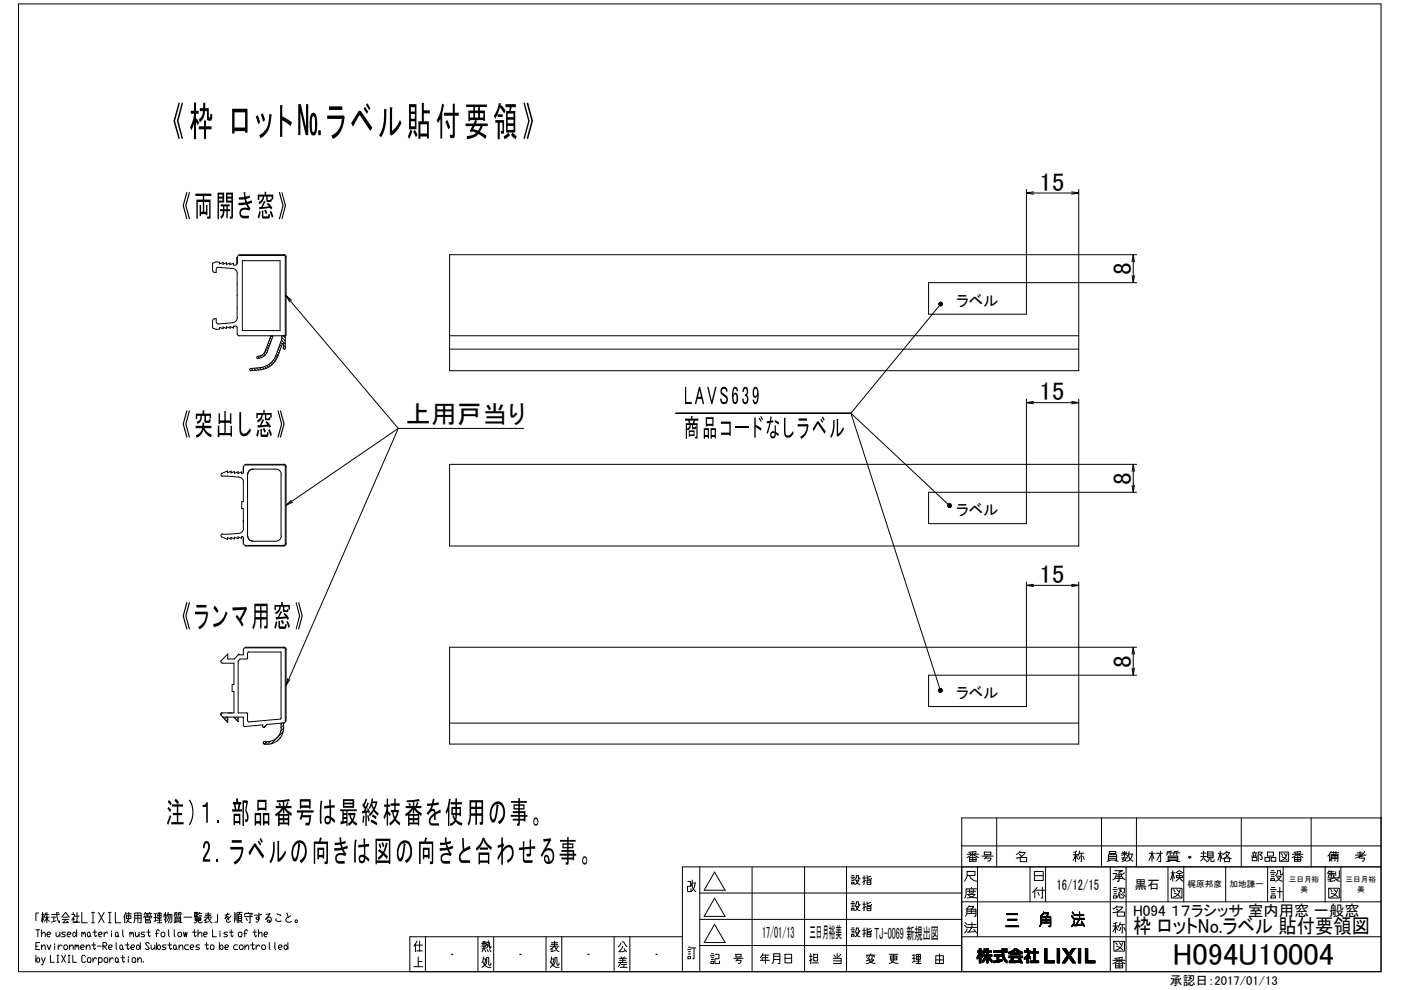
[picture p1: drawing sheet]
<svg xmlns="http://www.w3.org/2000/svg" width="297mm" height="210mm" viewBox="0 0 297 210" stroke-linecap="round" stroke-linejoin="round" font-family="sans-serif">
<!-- layer: TOS_WA -->
<g fill="none" stroke="#000" stroke-width=".21">
<path d="M3.9 .8h288.9v205.2h-288.9zM203.9 179.4h88.9M211.3 173.4v10.4M233.5 173.4v10.4M240.9 173.4v10.4M263.2 173.4v10.4M278 173.4v10.4M292.8 173.4h.1M292.8 173.4h-88.9v32.6M7.6 197.1h.8M8 197.1v1.5M8.2 193.6h-.6v1.6"/>
<path d="M8.4 199.8h-.8v1.5h.8M8.8 198.1l.6-.5 .2 .3v.7M8.8 197.1v1.5M8.8 193.9h.5M9 193.4v2.3M9.2 195.1l-.2-1.2-.2 1.5M9.4 195.4l.5-.9 .2 .6 .3 .3M9.4 194.5h1M9.6 193.9h.7M9.6 193.6l-.2 .7M9.9 193.4v2.3M10 198.1h.6l.2-.2-.2-.3h-.4l-.2 .3v.5l.2 .2h.4"/>
<path d="M11 194.5h.9M11 193.9h1.6M11.4 194.5v.9M11.9 197.6v.8l.2 .2h.2l.4-.5M11.9 195.2l-.9 .3M12 193.4a3.4 3.4 0 0 0 .6 2.3v-.5M12.2 193.4l.3 .2M12.7 197.6v1M13.1 194.5l.8-1.1 .8 1.1M13.2 194.9h1.4M13.4 194.5h1M13.9 197.6h-.6l-.2 .3 .2 .2h.4l.2 .3-.2 .2h-.6"/>
<path d="M13.9 194.9l-.6 .8 1-.2M14.2 195.3l.3 .4M14.3 198.1h.5l.3-.2-.3-.3h-.3l-.2 .3v.5l.2 .2h.3M15.2 193.9h.6v.3l-.6 .9M15.5 193.4v.5M15.6 197.6l.6 .5-.4 .5-.4-.2v-.5zM15.8 194.9l-.3-.3v1.1M15.9 194.3h.9M16.2 197.1v1.5M16.3 193.4v2.1h-.5h1.1M17.3 193.4v2.3h1.2M17.3 197.9l.2-.3 .2 .5"/>
<path d="M17.3 197.6v1M17.7 197.9l.2-.3 .2 .3v.7M18.7 197.6h.2l.2 .3v.5l-.2 .2h-.2l-.2-.2v-.5zM19.1 198.4l.2 .2M19.4 193.4h.6M19.4 195.7h.6M19.7 193.4v2.3M19.7 197.6h.8M19.9 199.8v1.3l.2 .2 .2-.2M20.1 197.1v1.3l.2 .2 .2-.2M20.9 198.1h.6l.2-.2-.2-.3h-.4l-.2 .3v.5l.2 .2h.4M20.9 193.4l1.2 2.3"/>
<path d="M22.1 193.4l-1.2 2.3M22.1 197.6v1M22.8 197.9l-.1-.3h-.2l-.4 .5M23 193.4h.6M23 195.7h.6M23.3 193.4v2.3M23.7 197.4v.2M23.7 197.9v.7M24.5 193.4v2.3h1.1M24.6 197.6h.2l.2 .3v.5l-.2 .2h-.2l-.1-.2v-.5zM24.6 199.8v1.3l.2 .2M25 198.4l.2 .2"/>
<path d="M26 197.1v1.3l.2 .2M26.4 194l-.2 .5M26.7 193.4l-.3 .6v1.7M26.7 193.7h1.2M26.8 194.2h1v.6h-1zM27 195.1l.1 .2 .8 .4M27 199.8v1.3l.2 .2 .2-.2M27.3 193.4a2.05 2.05 0 0 1-.6 2.3M27.5 197.9l.2-.3 .2 .5M27.5 197.6v1M27.9 197.9l.2-.3 .2 .3v.7M28.3 195.7l.3-.5v-1.6h1.3v2.1h-.3"/>
<path d="M28.6 194.7h1.3M28.6 194.1h1.3M28.7 197.6v.8l.2 .2h.2l.4-.5M29.2 193.6v2.1M29.5 197.6v1M29.7 199.8v1.5M30.5 194.6l.1-.3h1.6l-.2 .3M30.7 197.6h-.6l-.2 .3 .2 .2h.4l.2 .3-.2 .2h-.6M30.7 193.7h.6M30.8 194.5h1v.4h-1zM30.8 195.2h1.1v.5h-1.1zM30.8 193.4l-.3 .6"/>
<path d="M30.8 194.9v.3M31 193.7l.1 .3M31.1 197.6h.8M31.3 194v.3M31.5 197.1v1.3l.2 .2 .2-.2M31.6 193.7h.6M31.7 193.4l-.4 .6M31.8 193.7l.1 .3M32.6 193.7h.6M32.6 194.5h.6M33 193.7v1.6M33 197.9h.6"/>
<path d="M33.2 195.1l-.6 .3M33.2 199.8v1.5M33.3 195.7h1M33.4 195.1h.8M33.5 193.6h.6v1.1h-.6zM33.5 194.1h.6M33.8 197.4l-.2-.3-.4 .3v1.2M33.8 193.6v2.1M34.4 197.6h.3l.3 .3v.5l-.3 .2h-.3l-.3-.2v-.5zM34.8 193.7v.3h.5M34.8 194l-.1 .5M35.1 193.4v2.3"/>
<path d="M35.3 194.6l-.5 .5M35.6 193.9h.8v1.5l-.3 .3M35.7 193.4l-.4 1.1M35.8 197.1v1.3l.1 .2M35.8 193.9l-.1 .7-.4 .8M36 199.8v1.3l.2 .2 .2-.2M36.1 193.9l-.1 1.2-.3 .6M36.9 197.1v1.3l.2 .2M37 193.8h.7M37.1 194.5h1.2v.9h-1.2zM37.1 195.1h1.2M37.1 194.8h1.2"/>
<path d="M37.4 195.5l-.5 .2M37.4 193.8v.5M37.5 193.4l-.5 .1-.1 .8M37.8 193.8h.8M37.9 197.6h.4l.2 .3v.5l-.2 .2h-.4l-.2-.2v-.5zM38.1 195.5l.5 .2M38.2 193.8v.5M38.4 193.4l-.6 .1-.1 .8M38.9 197.6l.2 1 .2-1 .2 1 .2-1M39 194.5h1.7M40.8 197.6h.8M41.2 197.1v1.3l.2 .2 .2-.2"/>
<path d="M41.3 193.7h.6v.3h-.6M41.4 194.5h1.2v.7h-1.2zM41.4 194.9h1.2M41.4 194.7h1.2M41.6 193.4v.3M41.6 194v.3M41.8 195.2a.52 .52 0 0 1-.6 .5M42 193.4h-.7v.9h.7M42 198.1l.6-.5 .2 .3v.7M42 197.1v1.5M42.1 195.2l.1 .5h.5l.1-.3M42.2 193.7l-.1 .2"/>
<path d="M42.2 194.2h.6M42.3 193.4l-.1 .3h.6M43.2 198.1h.6l.2-.2-.2-.3h-.4l-.2 .3v.5l.2 .2h.4M43.3 195.2l.3-.3v.7M43.3 194.5h1.6M43.5 194.1h1.2M43.5 193.8h1.2M43.8 199.8v1.3l.2 .2 .2-.2M44.1 194.5l.5 .9 .3 .3M44.1 193.4v1.1l-.5 .4M44.2 195.4l-.8 .3M44.7 194.8l-.3 .2"/>
<path d="M45.1 197.1v1.5h.8M46.1 193.9v1.6h-.6M46.5 199.8v1.5M46.6 197.4v.2M46.6 197.9v.7M48.2 197.6h-.5l-.3 .3 .3 .2h.3l.2 .3-.2 .2h-.6M48.3 193.6l-.6 1.2 .7-.5 .1 .8M48.6 193.7l-.9 .3M48.6 197.6h.8M49 194.2l-1 .9 .2 .4h.4l.3-.1M49 197.1v1.3l.2 .2 .2-.2M49.8 193.4l-.1 2.1"/>
<path d="M50 193.7v1.4M50.3 193.4v2.1M50.4 193.4h.9M50.5 193.9h.7v1.3h-.7zM50.5 194.8h.7M50.5 194.3h.7M50.7 197.6h.4l.2 .3v.5l-.2 .2h-.4l-.2-.2v-.5zM50.7 195.2l-.3 .5M50.9 193.4l-.2 .5M51 195.2l.3 .5M51.7 197.9h.6M51.8 194l.1-.3h1.6l-.1 .3"/>
<path d="M51.8 194.3h1.7M52.2 194.7l.2 .5M52.5 197.4l-.2-.3h-.2l-.2 .3v1.2M52.6 193.4v.3M53 193.9v1.8h-.2M53.5 199.8v1.3l.2 .2 .2-.2M53.6 197.6h.8M54 197.1v1.3l.2 .2 .2-.2M54.8 198.1l.4-.5h.2l.2 .3v.7M54.8 197.1v1.5M54.9 193.6l-.1 1.3h-.4l-.1-.1 .1-.3h.4l.1 .6-.6 .4M55.5 193.9l-1.5 .1"/>
<path d="M56 198.1h.6l.2-.2-.2-.3h-.4l-.2 .3v.5l.2 .2h.4M56.5 193.9l.8-.2-1 1.2 .6-.4h.4l.2 .3v.4l-.2 .3h-.5l-.1-.3 .4-.1 .1 .4M57.1 199.8v1.3l.2 .2M58.3 199.8v1.3l.1 .2M58.6 194.8l-.2 .3 .4 .3h.7l.1-.2M58.7 193.7l.8 .3-.1 .2M60.8 193.6l.3 .9M61 199.8v1.5M61.7 194.2a1.13 1.13 0 0 0-1.1 1l.3 .3h.6l.3-.1M88.4 199.5l-.3 .6v1.7M89 199.5v2.1M90.2 198.6v7.4"/>
<path d="M101.3 198.6v7.4M102.3 199.7h.8M102.6 199.5v.5h-.4h1M103.2 199.8h.6l.1 1.2 .2-.1v-.3M103.5 199.4a1.97 1.97 0 0 1-.3 1.6M104.7 198.6v7.4M115.8 198.6v7.4M116.9 199.9h1.3M117.6 199.5v1.1l-.6 .5M119.1 198.6v7.4M130.2 198.6v7.4M131.6 200l-.5 .7"/>
<path d="M131.9 199.7h.4l.7 1M133.5 198.6v7.4M144.7 198.6h-57.8v7.4M145.8 186.9h.6v1h-.6v1.1h.7v-.5M146.7 187.4a1.9 1.9 0 0 0 .8 1.6M146.7 187.2h.8M146.8 186.6l-.3 1.3M147.4 187.2a2.28 2.28 0 0 1-.9 1.8M148.4 194.9h55.5M148.4 189.3h55.5M148.4 183.8v22.2M149.3 199.8l2.2-3.8 2.2 3.8"/>
<path d="M151.5 190.4l2.2 3.9h-4.4zM151.5 184.9l2.2 3.9h-4.4zM159.5 183.8v22.2M170.6 183.8v22.2M179.5 183.8v22.2M203.9 198.6h88.9M203.9 191.2h88.9M207.2 183.8v14.8M218.4 183.8v7.4M219.3 184.8h1.9v1.9h-1.9zM221.7 183.8v7.4M235.4 183.8v22.2"/>
<path d="M236.2 199.6h2.2v2.1h-2.2zM238 199.9a1.89 1.89 0 0 1-1.5 1.6M238.7 183.8v22.2M247.6 183.8v7.4M251 183.8v7.4M259.9 183.8v7.4M268.8 183.8v7.4M272.1 183.8v7.4M281 183.8v7.4M284.3 183.8v7.4M292.8 183.8h-148.1v22.2M7.6 200.6h.4"/>
<path d="M7.6 202.6v1.4M8 203.1l.4 .2v.5l-.2 .2-.6-.4zM8.8 200.9l.4-.6h.2l.2 .3v.7M8.8 200.3v1M8.8 203.1l.4 .9M9.6 203.1l-.6 1.4h-.2M10 200.3l.4 1 .4-1M10.7 202.6v1.4h.8M11.6 200.1v.2M11.6 200.6v.7M12.1 202.6h.4M12.1 204h.4"/>
<path d="M12.3 202.6v1.4M12.3 200.3v1M13.1 202.6l.8 1.4M13.2 200.6l-.4-.3-.5 .6M13.7 200.3h.4l.2 .3v.5l-.2 .2h-.4l-.2-.2v-.5zM13.9 202.6l-.8 1.4M14.5 202.6h.3M14.5 204h.3M14.6 202.6v1.4M14.7 200.9l.4-.6h.2l.2 .3v.7M14.7 200.3v1M15.4 202.6v1.4h.8"/>
<path d="M15.9 200.6l.2-.3 .2 .6M15.9 200.3v1M16.3 200.6l.2-.3 .2 .3v.7M17.1 200.9h.6l.2-.3-.2-.3h-.4l-.2 .3v.5l.2 .2h.4M18.1 202.8l-.2-.2h-.4l-.2 .2v1l.2 .2h.4l.2-.2M18.3 200.9l.4-.6h.2l.2 .3v.7M18.3 200.3v1M18.7 203.1h.4l.2 .2v.5l-.2 .2h-.4l-.2-.2v-.5zM19.5 200.3h.8M19.7 203.1v.9M20.5 203.3l-.2-.2h-.2l-.4 .5M20.6 200.6h.8"/>
<path d="M20.9 203.3l.2-.2h.4l.2 .2v.5l-.2 .2h-.6M20.9 203.1v1.4M21.8 200.6h.6l.2-.3-.2-.5h-.6v1.5M22 200.6l.6 .7M22.3 203.1h.4l.1 .2v.5l-.1 .2h-.4l-.2-.2v-.5zM23 200.9h.6l.2-.3-.2-.3h-.4l-.2 .3v.5l.2 .2h.4M23.3 203.1v.9M24 203.3l-.1-.2h-.2l-.4 .5M24.6 203.1h.2l.2 .2v.5l-.2 .2-.3-.2v-.5zM25 203.8l.2 .2M25.6 200.3h.2l.2 .3v.5l-.2 .2h-.2l-.2-.2v-.5zM25.6 203.1h.8"/>
<path d="M26 201.1l.2 .2M26 202.6v1.2l.2 .2 .2-.2M26.6 200.3h.8M27.2 202.8v.3M27.2 203.3v.7M27.8 200.9h.5l.3-.3-.3-.3h-.3l-.2 .3v.5l.2 .2h.3M28.2 203.1h.4l.2 .2v.5l-.2 .2h-.4l-.2-.2v-.5zM29.2 200.3h.2l.3 .6-.3 .4h-.2l-.3-.2v-.5zM29.2 203.6l.4-.5h.2l.2 .2v.7M29.2 203.1v.9M30.4 203.8v.2M31.7 200.1l-.3-.3h-.3l-.3 .3 .9 1-.3 .2h-.3l-.3-.2"/>
<path d="M32 200.3v.8l.2 .2 .6-.4M32.8 200.3v1M33.6 200.3h.2l.2 .3v.5l-.2 .2h-.2l-.4-.4zM35.2 200.3h-.6l-.2 .3 .2 .3h.4l.2 .2-.2 .2h-.6M35.6 200.3h.8M37 200.3l.4 .3v.5l-.2 .2-.4-.2v-.5zM37.4 201.1l.2 .2M38 200.9l.3-.6h.3l.2 .3v.7M38 200.3v1M39.9 200.3h-.5l-.3 .3v.5l.3 .2h.5M40.3 200.9h.6l.2-.3-.2-.3h-.4l-.2 .3v.5l.2 .2h.4M42.3 200.3h-.6l-.2 .3 .2 .3h.4l.2 .2-.2 .2h-.6"/>
<path d="M43.4 200.3h.8M44.8 200.3h.4l.2 .3v.5l-.2 .2h-.4l-.2-.2v-.5zM46.9 200.3h.2l.2 .3v.5l-.2 .2h-.2l-.4-.4zM47.7 200.9h.6l.2-.3-.2-.3h-.4l-.2 .3v.5l.2 .2h.4M50.4 200.3h-.6l-.2 .3v.5l.2 .2h.6M51 200.3h.3l.2 .3v.5l-.2 .2h-.3l-.3-.2v-.5zM51.9 200.9l.5-.6h.1l.2 .3v.7M51.9 200.3v1M53.1 200.3h.8M54.3 200.3v1M55.1 200.6l-.4-.3-.4 .6M55.7 200.3h.4l.2 .3v.5l-.2 .2h-.4l-.2-.2v-.5z"/>
<path d="M59 200.9h.6l.2-.3-.2-.3h-.3l-.3 .3v.5l.3 .2h.3M60.4 200.3h.2l.4 .6-.4 .4h-.2l-.2-.2v-.5zM88.1 200.1l-.4 .5M88.3 200.4h1.3M95.8 202.3h.1M102.2 200.7h.8M102.3 203.9l.4 .8 .7 .4h.7M102.5 203.3h.5l-.4 1.5-.4 .3M102.5 202.9l-.2 1-.1 .2M102.5 201.3l-.3 .5M102.5 200l-.3 .4M102.6 200.4v.7"/>
<path d="M102.7 201.3l.3 .5M102.8 200l.1 .4h.3v-.2M103 201l-.8 .2M103.3 200.3l.3 .3M103.3 201.3l.2 .5M103.8 201.3l.3 .5M104.1 204.2v.3l-.2 .2-.3-.2v-1.5h-.4l-.1 1.3-.2 .4M110.2 202.3h.1M116.7 201.3l.3-.2v.6M116.7 200.6h1.8M116.8 203.9l.4 .8 .6 .4h.7M116.9 203.3h.6l-.5 1.5-.3 .3"/>
<path d="M116.9 202.9l-.2 1.2M116.9 200.2h1.3M117.6 200.6l.5 .9 .4 .3M117.7 201.5l-.9 .3M118.2 200.9l-.4 .3M118.5 204.2v.3l-.2 .2-.2-.2v-1.5h-.4l-.1 1.3-.3 .4M124.7 202.3h.1M131.1 204.1h1.9M131.2 203.2h1.6M131.3 203.6h1.4M131.5 205.1h1.5M131.6 204.1l-.5 .9"/>
<path d="M131.6 202.9l.3 .3M131.8 204.5h1M132 200.6l-.1 .4-.7 .8h.8l.6-.3M132 203.2v.9M132.3 204.5v.6M132.4 201.2l.4 .6M132.4 202.9l-.2 .3M139.1 202.3h.1M145.8 201.3h.7M145.9 202.8h.5v.5h-.5zM146 202.3h.4M146 201.8h.4"/>
<path d="M146 200.8h.4M146.5 201h1M147.1 201v2.3h-.2M148.4 200.5h55.5M207.2 202.8v.5M207.2 201.6v.4M207.2 202.7v.5M207.3 201.6v.4M207.4 202.5l-.1 .7M207.5 201.6v.4M207.5 202.3v.7M207.5 201.6v1.3"/>
<path d="M207.6 201.1h.4v.5h.3v.4h-.3l.3 .5v.5l-.3-.4v1.6h-.4v-1.4l-.5 .6v-.5l.5-.9h-.4v-.4h.4zM207.7 201.1v3.1M207.8 201.1v3.1M207.9 201.1v3.1M208 201.1v3.1M208.1 201.6v.4M208.1 202.2v.5M208.1 202.3v.5M208.2 201.6v.4M208.2 202.3v.7M208.4 203.6v.4M208.4 201.9v.4"/>
<path d="M208.4 202.4v.4M208.4 203.5v.5M208.5 201.7v.6M208.5 202.4v.4M208.5 203.4v.5M208.6 201.6v.7M208.6 202.4v.4M208.6 203.3v.6M208.6 201.2h.4l-.1 .4h.3v-.5h.3v.5h.7v.3h-.7v.5h.8v.4h-.4l.4 .8v.5l-.8-1.1v1.2h-.3v-1.2l-.4 .6-.5 .5v-.5l.6-.8h-.5v-.4h.8v-.5h-.4l-.4 .4zM208.6 201.2v1M208.6 203.2v.6M208.7 201.2v.9"/>
<path d="M208.7 202.4v.4M208.7 203.1v.6M208.8 201.2v.8M208.8 202.4v.4M208.8 203v.7M208.8 201.2v.7M208.8 202.4v1.2M208.9 201.2v.7M208.9 202.4v1.1M208.9 201.2v.3M208.9 201.6v.3M208.9 202.4v1"/>
<path d="M209 201.6v.3M209.1 202.4l-.1 .9M209.2 201.6v.3M209.2 202.4v.6M209.2 201.1v3.1M209.3 201.1v3.1M209.4 201.1v3.1M209.5 201.1v3.1M209.6 201.6v.3M209.6 202.4v.7M209.7 201.6v.3M209.7 202.4v.8"/>
<path d="M209.7 202.4v1M209.8 201.6v.3M209.8 202.4v1.1M209.9 201.6v.3M209.9 202.4v1.3M210 201.6v.3M210 202.4v.4M210 203.1v.6M210 203.2v.6M210.1 201.6v.3M210.1 202.4v.4M210.1 203.4v.5"/>
<path d="M210.2 201.6v.3M210.2 202.4v.4M210.2 203.4v.5M210.3 202.4v.4M210.3 203.5v.5M210.3 203.6v.5M210.7 201.6h1.7v-.5h.4v.5h.8v.4h-.8l.2 .8 .6 .9v.5l-.6-.4a2.69 2.69 0 0 1-.6-1.8h-1.7zM210.7 201.6v.4M210.7 203.7v.4M210.8 202.4h1.5v.4h-.5v.8l.7-.2a.59 .59 0 0 1-.7 .6l-1.1 .1v-.4h.7v-.9h-.6zM210.8 201.6v.4M210.8 202.4v.4"/>
<path d="M210.8 203.7v.4M210.9 201.6v.4M210.9 202.4v.4M210.9 203.7v.4M211 201.6v.4M211 202.4v.4M211 203.7v.4M211.1 201.6v.4M211.1 202.4v.4M211.1 203.7v.4M211.2 201.6v.4M211.2 202.4v.4"/>
<path d="M211.2 203.7v.4M211.3 201.6v.4M211.3 202.4v.4M211.3 203.7v.3M211.4 201.6v.4M211.4 202.4v.4M211.4 203.7v.3M211.4 202.4v1.6M211.5 201.6v.4M211.5 202.4v1.6M211.6 201.6v.4M211.6 202.4v1.6"/>
<path d="M211.7 201.6v.4M211.7 202.4v1.6M211.8 201.6v.4M211.8 202.4v.4M211.8 203.6v.4M211.9 201.6v.4M211.9 202.4v.4M211.9 203.6v.3M212.1 201.6v.4M212.1 202.4v.4M212.1 203.5v.4M212.2 201.6v.4"/>
<path d="M212.2 202.4v.4M212.2 203.5v.4M212.3 201.6v.4M212.3 202.4v.4M212.3 203.5v.4M212.4 201.6v.4M212.4 203.5v.3M212.5 201.1v1.2M212.5 203.4v.4M212.5 201.1v1.6M212.6 201.1v2M212.7 201.1v2.2"/>
<path d="M212.8 201.1v2.4M212.9 201.6v.4M212.9 202.6v1M213 201.6v.4M213 202.8v.9M213 201.2h.6v.3h-.6zM213 201.2v.3M213 203.1v.7M213.1 201.2v.3M213.1 201.6v.4M213.1 203.2v.7M213.2 201.2v.3"/>
<path d="M213.2 201.6v.4M213.2 203.3v.6M213.2 203.4v.6M213.3 201.2v.3M213.3 201.6v.4M213.3 203.5v.5M213.3 203.6v.5M213.4 201.2v.3M213.4 201.6v.4M213.4 203.6l.1 .6M213.9 201.9l.6-.2 .6-.5h.5l.6 .5 .6 .2v.4l-.4-.2v.3h-2.1v-.3l-.4 .2zM213.9 202.7h2.9v.4h-1.8l-.3 .6h1.1l.3-.1-.3-.4h.5l.5 1h-.4l-.2-.3-.4 .2h-1.9v-.4h.3l.3-.6h-.6z"/>
<path d="M213.9 201.9v.4M213.9 202.7v.4M213.9 201.9v.3M214 201.8v.4M214 202.7v.4M214 203.7v.4M214.1 201.8v.4M214.1 202.7v.4M214.1 203.7v.4M214.2 201.8v.4M214.2 202.7v.4M214.2 203.7v.4"/>
<path d="M214.3 202.7v.4M214.3 201.7v.7M214.3 203.5v.6M214.4 201.7v.7M214.4 202.7v.4M214.4 203.3v.8M214.4 203.1v1M214.5 201.6v.8M214.5 202l.7-.3a.21 .21 0 0 1 .2-.2 .21 .21 0 0 1 .2 .2l.6 .3zM214.5 202.7v1.4M214.6 201.6v.8M214.6 202.7v1.4"/>
<path d="M214.7 201.5v.5M214.7 202v.4M214.7 202.7v1.4M214.7 202.7v.9M214.7 203.7v.4M214.8 201.5v.4M214.8 202v.4M214.8 202.7v.8M214.8 203.7v.4M214.9 201.4v.5M214.9 202v.4M214.9 202.7v.6"/>
<path d="M214.9 203.7v.4M214.9 201.4v.4M214.9 202.7v.4M215 201.3v.5M215 202v.4M215 202.7v.4M215 203.7v.4M215 201.2v.5M215.1 202v.4M215.1 202.7v.4M215.1 203.7v.4M215.2 201.2l-.1 .5"/>
<path d="M215.3 201.2v.4M215.3 202v.4M215.3 202.7v.4M215.3 203.7v.4M215.3 201.2v.3M215.4 201.2v.3M215.4 202v.4M215.4 202.7v.4M215.4 203.7v.4M215.4 201.2v.4M215.5 201.2v.4M215.5 202v.4"/>
<path d="M215.5 202.7v.4M215.5 203.7v.4M215.5 201.2v.5M215.6 201.2v.5M215.6 202v.4M215.6 202.7v.4M215.6 203.7v.4M215.7 201.3v.5M215.7 202v.4M215.7 202.7v.4M215.7 203.7v.4M215.8 201.3v.5"/>
<path d="M215.8 202v.4M215.8 202.7v.4M215.8 203.7v.4M215.8 201.4v.5M215.9 201.5v.4M215.9 202v.4M215.9 202.7v.4M215.9 203.2v.1M215.9 203.7v.3M216 201.5v.5M216 202v.4M216 202.7v.4"/>
<path d="M216 203.2v.3M216 203.6v.4M216.1 201.6v.8M216.1 202.7v.4M216.1 203.2v.8M216.1 203.2v.7M216.2 201.7v.7M216.2 202.7v.4M216.2 203.2v.7M216.3 201.7v.7M216.3 202.7v.4M216.3 203.2v.8"/>
<path d="M216.4 201.7v.7M216.4 202.7v.4M216.4 203.3v.8M216.4 201.7v.4M216.4 203.4v.8M216.5 201.7v.5M216.5 202.7v.4M216.5 203.5v.7M216.5 201.8v.4M216.5 203.7v.5M216.6 201.8v.4M216.6 202.7v.4"/>
<path d="M216.6 203.8v.4M216.7 201.8v.4M216.7 202.7v.4M216.7 204v.2M216.8 201.9v.4M216.8 202.7v.4M216.8 204.1v.1M217.2 203v.4M217.2 201.6v.3M217.3 201.6v.3M217.3 202.9v.5M217.4 201.6v.3"/>
<path d="M217.4 202.9v.4M217.5 201.6v.3M217.5 202.8v.5M217.6 201.6v.3M217.6 202.7v.5M217.6 202.6v.5M217.7 201.1h.3v.5h.5l-.4 1 .4 .3v.5l-.5-.4v1.2h-.3v-1.1l-.5 .3v-.4a1.48 1.48 0 0 0 .8-1.1h-.8v-.3h.5zM217.7 201.1v.8M217.7 202.6v1.6M217.7 202.5v1.7M217.8 201.1v.8M217.8 202.4v1.8"/>
<path d="M217.9 201.1v.8M217.9 202.3v1.9M218 201.1v.8M218 202.1v2.1M218 201.1v3.1M218.2 201.6v1.5M218.2 201.6v.9M218.2 202.6v.5M218.3 201.6v.7M218.3 202.7v.4M218.3 201.6v.6M218.3 202.8v.4"/>
<path d="M218.4 201.6v.3M218.4 202.8v.5M218.4 203.7v.4M218.5 202.8v.5M218.5 203.7v.4M218.6 203.7v.4M218.6 201.7v.4M218.7 201.7v.4M218.7 203.7v.4M218.8 201.7v.4M218.8 203.7v.4M218.9 201.7v.4"/>
<path d="M218.9 203.7v.4M219 201.7v.4M219 203.7v.4M219.1 201.7v.4M219.1 203.7v.4M219.1 201.1h.4v.6h.6v.4h-.6v1.6h.7v.4h-1.8v-.4h.7v-1.6h-.5v-.4h.5zM219.1 201.1v3M219.2 201.1v3M219.3 201.1v3M219.4 201.1v3M219.5 201.7v.4M219.5 203.7v.4"/>
<path d="M219.7 201.7v.4M219.7 203.7v.4M219.8 201.7v.4M219.8 203.7v.4M219.9 201.7v.4M219.9 203.7v.4M220 201.7v.4M220 203.7v.4M220.1 201.7v.4M220.1 203.7v.4M220.2 203.7v.4M221.5 201.1h.5v2.6h1.5v.5h-2z"/>
<path d="M221.5 201.1v3.1M221.6 201.1v3.1M221.7 201.1v3.1M221.8 201.1v3.1M221.9 201.1v3.1M222 201.1v3.1M222.1 203.7v.5M222.2 203.7v.5M222.3 203.7v.5M222.4 203.7v.5M222.5 203.7v.5M222.6 203.7v.5"/>
<path d="M222.7 203.7v.5M222.8 203.7v.5M222.9 203.7v.5M223 203.7v.5M223.1 203.7v.5M223.2 203.7v.5M223.3 203.7v.5M223.4 203.7v.5M223.5 203.7v.5M224.1 201.1h.5v3.1h-.5zM224.2 201.1v3.1M224.3 201.1v3.1"/>
<path d="M224.4 201.1v3.1M224.5 201.1v3.1M224.6 201.1v3.1M225.3 204.1v.1M225.3 201.1h.7l.6 1.1 .8-1.1h.6l-1.1 1.5 1.1 1.6h-.6l-.8-1.2-.8 1.2h-.6l1.1-1.6zM225.4 201.1v.1M225.4 204v.2M225.4 203.9v.3M225.5 201.1v.3M225.5 203.8v.4M225.5 201.1v.4M225.5 203.7v.5"/>
<path d="M225.6 201.1l.1 .5M225.7 203.5v.7M225.7 201.1v.6M225.7 203.4v.8M225.8 201.1v.7M225.8 203.3v.9M225.9 201.1v.8M225.9 203.2v.9M225.9 201.1v.9M225.9 203.1v.9M226 201.2v.9M226 203v.9"/>
<path d="M226 201.3v.9M226 202.9v.9M226.1 201.4v.9M226.1 202.8v.9M226.2 201.5v.9M226.2 202.8v.9M226.3 201.6v.9M226.3 202.6v.9M226.3 201.7v1.7M226.4 201.8v1.6M226.5 201.9v1.3M226.6 202.1v1"/>
<path d="M226.6 202.2v.8M226.7 202.1v1M226.8 202v1.2M226.9 201.9v1.4M226.9 201.8v1.6M227 201.7v1.8M227 201.6v.9M227 202.7v.9M227.1 202.8v1M227.1 201.4v.9M227.2 201.3v.9M227.2 203v.9"/>
<path d="M227.3 203.1l.1 1M227.4 201.1l-.1 1M227.4 201.1v.8M227.4 203.3v.9M227.5 201.1v.7M227.5 203.4v.8M227.6 201.1v.6M227.6 203.4v.8M227.6 201.1v.5M227.6 203.5v.7M227.7 201.1v.4M227.7 203.7v.5"/>
<path d="M227.7 201.1v.3M227.8 201.1v.2M227.8 203.8v.4M227.9 201.1v.1M227.9 203.9v.3M228 201.1h.1M228 204v.2M228.6 201.1h.5v3.1h-.5zM228.7 201.1v3.1M228.8 201.1v3.1M228.9 201.1v3.1M229 201.1v3.1"/>
<path d="M229.1 201.1v3.1M230.1 201.1h.5v2.6h1.6v.5h-2.1zM230.2 201.1v3.1M230.3 201.1v3.1M230.4 201.1v3.1M230.5 201.1v3.1M230.6 201.1v3.1M230.7 203.7v.5M230.8 203.7v.5M230.9 203.7v.5M231 203.7v.5M231.1 203.7v.5"/>
<path d="M231.2 203.7v.5M231.3 203.7v.5M231.4 203.7v.5M231.5 203.7v.5M231.6 203.7v.5M231.7 203.7v.5M231.8 203.7v.5M231.9 203.7v.5M232 203.7v.5M232.1 203.7v.5"/>
<circle cx="62.8" cy="195.3" r=".28"/>
</g>
<!-- layer: TOS_M1 -->
<g fill="#000">
<path d="M110.9 178.4h.3v1.2l1.1-.1v-1.5l.4 .1-.1 1.4 .8-.1 .1 .5h-.9v1.4l-.3 .3h-.6l-.1-.6h.7v-1l-1.1 .1v2.2l.1 .1h1.6v.6h-1.6l-.4-.4v-2.4h-.8l-.1-.5 .9-.1z"/>
<path d="M105.8 21.9h.4l-.1 .4 1.1 1.1-.3 .7-.9-1.3-.5 1.4-.5 1-.3-.6 .7-1.4zM106.8 28.9l1-.8 .3 .5v.2l-1.1 .7zM107.2 22.1h2.2v.6h-.9l-.2 .8h.9v4.6h-1.9v-4.6h.6l.2-.8h-.9zM108.7 28.1l.8 .8-.1 .6-1-.9zM105.5 24.2h1.1v.6h-1.1zM107.6 24.1v.7h1.3v-.7zM107.6 25.4v.7h1.3v-.7zM107.6 26.7v.8h1.3v-.8zM105 25.5h1.9v2.6l-.2 .2h-.5v-.5h.3v-1.8h-.6v3.5h-.4v-3.5h-.5z"/>
<path d="M111 21.9l.2-.2 1.1 3.9-1.1 3.9-.2-.2 1-3.7zM111.7 21.9l.3-.2 1 3.9-1 3.9-.3-.2 1-3.7z"/>
<path d="M59.1 40.8l.2-.1 .8 2.9-.8 2.9-.2-.1 .8-2.8zM59.7 40.8l.1-.1 .8 2.9-.8 2.9-.1-.1 .7-2.8z"/>
<path d="M58.8 87.1l.2-.1 .8 2.9-.8 2.9-.2-.1 .8-2.8zM59.3 87.1l.2-.1 .9 2.9-.9 2.9-.2-.1 .8-2.8z"/>
<path d="M159.8 82.2l.2-.2 .5 .1 .4 1.2-.1 1.6-.4 .7-.3 .1-.3-.2-.2-.8h.3v.2a.31 .31 0 0 0 .3 .4 .31 .31 0 0 0 .3-.4l.1-1-.2 .2a.5 .5 0 0 1-.6 .1 .5 .5 0 0 1-.2-.6v-.8zM160.1 82.4l-.2 .4v.7a.35 .35 0 0 0 .3 .5 .35 .35 0 0 0 .3-.5l-.1-.9z"/>
<path d="M177.4 88.8l.3 .1v3.1l.6-.6 .5-.9 .1 .4-.6 1.1-.7 .6-.2-.2zM176.6 89.1h.4l-.1 1.9-.3 1.1-.3 .7-.3-.3 .4-.7 .2-.9z"/>
<path d="M62.7 127.8l.2-.2 .8 3-.8 2.9-.2-.2 .7-2.7zM63.2 127.8l.2-.2 .8 3-.8 2.9-.2-.2 .8-2.7z"/>
<path d="M104.7 170.3l.7-.4 .9 .2 .5 .8 .3 1-.2 1.7-.3 .5-.7 .6-.3-.5 .9-.9 .2-.8v-.8l-.3-.8-.3-.3-.7-.1 .3 .3-.4 2.6-.3 .7-.3 .3a.8 .8 0 0 1-.8-1l-.1-1.1 .2-.9zM104.9 170.7l-.6 .9-.1 .9 .1 .7a.32 .32 0 0 0 0 .4 .32 .32 0 0 0 .5 0l.3-1.5 .2-1.6z"/>
<path d="M108.4 169.8h1.5v-.6l.4 .1-.1 .5h1.5v.4h-1.5v.3h1v1.1h-1v.4h1.2v.8h.4v.4h-.4v.9h-.3v-.1h-.9v.7l-.1 .4h-.5v-.5h.3v-.6h-1.2v-.4h1.2v-.4h-1.6v-.4h1.6v-.4h-1.2v-.4h1.2v-.4h-1v-1.1h1v-.3h-1.5zM109.1 170.8v.6h.8v-.6zM110.2 170.8v.6h.7v-.6zM110.2 173.2v.4h.9v-.4zM110.2 172.4v.4h.9v-.4z"/>
<path d="M113.3 173.5l.2-.2a.84 .84 0 0 1 .6 1.4h-.1a.51 .51 0 0 1-.6 .3 .51 .51 0 0 1-.3-.7zM113.4 173.7l-.1 .5a.4 .4 0 0 0 .3 .6 .4 .4 0 0 0 .3-.7 .39 .39 0 0 0-.5-.4z"/>
<path d="M115.2 177.9l1-.1 .5-.1 .1 .3 .1 .2-1.1 1.7h.9l.5 .3 .3 1-.1 1-.5 .8-.9 .2-.6-.5-.1-.7 .1-.4a.55 .55 0 0 1 .7-.3 .55 .55 0 0 1 .3 .6l.2 .8 .3-.3 .2-.4 .1-.8-.3-.7-.4-.2h-.6l-.3 .2-.7 1.2-.3-.4 1.7-3-1 .2zM115.7 181.7l-.1 .2 .1 .5a.33 .33 0 0 0 .6 .2l-.1-.5a.39 .39 0 0 0-.5-.4z"/>
<path d="M118.7 178.1h1.6v-.6h.3v.6h1.4v.4h-1.4v.3h1v1.1h-1v.3h1.1v.8h.5v.4h-.5v1h-.3v-.2h-.8v.9l-.3 .2h-.3l-.1-.5h.4v-.6h-1.3v-.4h1.3v-.4h-1.7v-.4h1.7v-.4h-1.3v-.4h1.3v-.3h-1.1v-1.1h1.1v-.3h-1.6zM119.5 179.1v.5h.8v-.5zM120.6 179.1v.5h.7v-.5zM120.6 181.4v.4h.8v-.4zM120.6 180.6v.4h.8v-.4z"/>
<path d="M123.7 181.6a.71 .71 0 0 1 .8 .3 .71 .71 0 0 1 0 .8l-.1 .3a.52 .52 0 0 1-.7 .2 .52 .52 0 0 1-.3-.7zM123.8 181.9l-.2 .4a.42 .42 0 0 0 .1 .6 .42 .42 0 0 0 .6 0 .42 .42 0 0 0 0-.6 .39 .39 0 0 0-.5-.4z"/>
</g>
<!-- layer: TOS_S1 -->
<g fill="none" stroke="#000" stroke-width=".21">
<path d="M45.1 57.4l.4 .3M46.2 56.7l3.1 .2M46.3 56.7l-.4 .2-.1 .9h-.3M49.3 56.9a1.05 1.05 0 0 1 1 1.1v9.3a1.12 1.12 0 0 1-1 1.1M49.9 56.2h-.4v-.4l-.7 .3v-.3l-.8 .3v-.4l-.7 .3v-.3l-.7 .3v-.4l-.8-.1-.7 .3v1.6M50.3 54.6v1.2l-.4 .4M50.7 54.2h9.4M50.7 54.1l-.4 .4M51.4 55.3h8v14.8h-8zM60.2 54.1l.3 .4M60.5 54.5v19.3M95.3 54h133.4v24.6h-133.4z"/>
<path d="M196.9 59.9h20.7v6.7h-20.7zM45.1 68v1.5l.7 .3h.8v-.4l.7 .3v-.4l.7 .4v-.4l.8 .3v-.4l.7 .3v-.3l.4-.1M45.1 68l.2-.4h.5v.7M45.9 68.3l.1 .3h.3M49.3 68.4l-3.1 .3M49.9 69.1l.4 .4v1.4M50.3 70.8l.4 .4h9.8M54.7 75.6l-.3 .2 .3 .2M54.7 75.6h-.1M55.1 78l-1.9 .1-.3 .3 .3 .2M55.1 78.4l-1.9 .2M56.3 74.4a1.77 1.77 0 0 1-1.5 1.1"/>
<path d="M56.7 74.5a2.22 2.22 0 0 1-2 1.5M57.4 71.2l-1.2 3.2M57.9 71.2l-1.2 3.3M58.5 75.3a4 4 0 0 1-3.4 2.6M58.9 75.5a4.4 4.4 0 0 1-3.8 2.9M59.7 71.2v.8l-1.2 3.4M60.1 73.6v-.8h-.2l-1 2.7M60.1 73.6l.1 .4 .3-.2M95.3 71.2h133.4M95.3 74h133.4M51.6 99v1.1l-.2 .3h-.2v-.3l-.8 .3 .1-.4-.8 .4v-.4l-.7 .3v-.4l-.8 .3v-.3l-1.2 .5M51.6 98.9l.4-.3h8.1l.4 .3"/>
<path d="M58.5 99.5h-4.9a1.12 1.12 0 0 0-1.1 1.1M58.5 99.5a1.12 1.12 0 0 1 1.1 1.1M60.5 99v16.3M95.3 98.5h133.4v17.3h-133.4zM47 100.3l-.1 .4 .2 .3 3.5 .2M47.1 113.2l-.2 .3 .1 .3M50.6 113.1l-3.5 .2M50.6 101.1a1.12 1.12 0 0 1 1 1.1M51.3 113.8l-.1 .4-.8-.4 .1 .4-.8-.3v.4l-.7-.4v.4l-.8-.3v.4l-1.2-.6M51.3 113.7l.3 .2v1.4M51.6 102.3v4.1h-.3v1.5h.3v4.1M51.6 115.2l.4 .4"/>
<path d="M51.6 112a1.12 1.12 0 0 1-1 1.1M52 115.6h8.1M52.5 100.6v13.1M52.5 113.6a1.12 1.12 0 0 0 1.1 1.2h4.9M59.6 100.6v13.1M59.6 113.6a1.12 1.12 0 0 1-1.1 1.2M60.5 115.2l-.3 .4M196.9 104.4h20.7v6.6h-20.7zM51.6 137.7v1.1h-.9v-.1l-1.1 1h-1.3v-1l-1.5 1.4M51.6 137.7l.4-.3h8.2l.3 .3M52.5 138.5v1M52.5 139.5l-.2 .2h-1.4l-.4 .5v11h1.8"/>
<path d="M52.7 138.2h6.9v14.1M52.8 138.2l-.3 .2M60.5 137.7v15.2M95.3 137.2h133.4v20.6h-133.4zM46.8 151.6l1.5 1.6v-1.2M46.9 140.1l-.1 .3 .3 .2M47.1 140.6h2.5v4.5h-.4v1.5h.4v4.6h-2.5l-.3 .1 .1 .3M47.2 152h4.4v1.8M49.6 152l.9 1v-1M51.6 153.8l.3 .2M51.8 154l3.9-.3v.5h.4M52.3 151.1l.2 .2"/>
<path d="M52.5 151.4v1.5M52.5 152.8l.3 .3M59.4 152.5l-6.7 .6M59.6 153.4v.9M59.6 152.2l-.2 .3M59.6 154.3a3 3 0 0 1-3.6 2.9l-.2 .4a3.1 3.1 0 0 0 3.8-1.4l.4-.9 .1-1M60.1 153.3l-3.6 .3-.4 .6M60.1 153.3v1M60.5 152.9l-.3 .4M95.3 153.3h133.4M196.9 143.2h20.7v6.6h-20.7z"/>
</g>
<!-- layer: TOS_S2 -->
<path d="M50.7 54h9.4M60.2 54h.2l.3 .5M60.6 54.5v16.7M52 98.5l8.2-.1 .4 .3 .1 .2M60.6 99v16.3M60.7 115.2l-.3 .5-.2 .1h-8.2M52 137.2h8.1M60.2 137.2l.2 .1 .3 .4M60.6 137.7v15.2" fill="none" stroke="#000" stroke-width=".21"/>
<!-- layer: TOS_K5 -->
<g fill="none" stroke="#000" stroke-width=".21">
<path d="M53.2 78.1l.5 .5M53.8 78.1l.5 .4M54.5 78l.3 .4M54.6 75.6l.4 .4M55.1 78l.3 .4M55.1 75.5l.4 .3M55.6 75.3l.3 .3M55.6 77.9l.4 .4M56 74.9l.2 .4M56.1 77.8l.4 .3M56.2 74.5l.3 .4M56.4 74.1l.3 .3"/>
<path d="M56.5 73.6l.4 .3M56.6 77.5l.3 .4M56.7 73.1l.4 .3M56.9 72.6l.4 .4M57 77.3l.3 .3M57.1 72.1l.3 .4M57.3 71.7l.3 .3M57.3 77l.4 .3M57.4 71.2l.4 .3M57.7 76.7l.3 .3M58 76.3l.3 .4M58.2 75.9l.4 .3"/>
<path d="M58.4 75.5l.4 .3M58.6 75l.4 .3M58.8 74.5l.3 .4M59 74l.3 .4M59.2 73.6l.3 .3M59.3 73.1l.4 .3M59.5 72.6l.3 .3M59.7 72.1l.8 .8M59.7 71.5l.8 .8M60 73.8l.3 .2M60.1 71.2l.4 .4M60.1 73.2l.4 .4"/>
<path d="M47.4 152l-.1 .1M48.1 152l-.4 .5M48.3 153.1l-.1 .1M48.3 152.5l-.4 .3M50.1 152l-.3 .3M50.5 152.9l-.1 .1M50.5 152.3l-.4 .3M56.6 157.3l-.5 .5M57.3 157.2l-.6 .6M59.5 156.4l-.8 .8M59.9 153.3l-.3 .3M60 155.1l-2.5 2.6"/>
<path d="M60.1 154.4l-.6 .6M60.1 153.7l-.5 .5"/>
</g>
<!-- layer: TOS_K1 -->
<circle cx="56.1" cy="157.5" r=".28" fill="none" stroke="#000" stroke-width=".21"/>
<!-- layer: 0 -->
<g fill="none" stroke="#000" stroke-width=".21">
<path d="M217.6 40.9h1.5M219.1 40.7l-1.5 .2 1.5 .3M227.2 40.7l1.5 .2-1.5 .3M227.2 40.9h1.5M240 55.5l.3-1.5 .2 1.5M240 58.4l.3 1.5 .2-1.5M240.3 54v1.5M240.3 58.4v1.5M60.6 62.7l23.8 28.1h26.7M61.8 63.7l-1.2-1 .8 1.3M199.5 64.5l-19.1 23.1h-37.1M143.3 87.6h37.1l20.9 19.6"/>
<path d="M143.3 87.6h37.1l19 58.8M217.6 85.4h1.5M219.1 85.1l-1.5 .3 1.5 .2M227.2 85.1l1.5 .3-1.5 .2M227.2 85.4h1.5M240 99.9l.3-1.4 .2 1.4M240.3 98.5v1.4M60.6 107.1l23.8-16.3-23.8 54.5M61.7 106.1l-1.1 1 1.4-.6M240 102.9l.3 1.5 .2-1.5M240.3 102.9v1.5M217.6 124.1h1.5"/>
<path d="M219.1 123.9l-1.5 .2 1.5 .3M227.2 123.9l1.5 .2-1.5 .3M227.2 124.1h1.5M240 138.7l.3-1.5 .2 1.5M240.3 137.2v1.5M61 143.9l-.4 1.4 .9-1.2M240 141.7l.3 1.5 .2-1.5M240.3 141.7v1.5"/>
</g>
<!-- layer: TOS_S1 -->
<g fill="#000" stroke="#000" stroke-width=".21">
<path d="M199.2 64.2l-.1 .2 .4 .1zM199.1 64.4l.4 .1-.4 .1zM199.1 64.6l.1 .2 .3-.3z"/>
<path d="M199.5 64.5l-.3 .3h.2zM199.5 64.5l.1 .3h-.2zM199.5 64.5l.1 .3 .1-.1z"/>
<path d="M199.5 64.1v.4l.2-.3zM199.3 64.1h.2v.4zM199.2 64.2l.3 .3-.2-.4z"/>
<path d="M199.5 64.5l.2 .2 .1-.2zM199.5 64.5l.3-.2v.2zM199.7 64.2l-.2 .3 .3-.2z"/>
<path d="M201 107l-.1 .1 .4 .1zM200.9 107.1l.4 .1-.3 .1zM201 107.3l.1 .2 .2-.3z"/>
<path d="M201.1 107.5l.1 .1 .1-.4zM201.3 107.2l.1 .4h-.2zM201.3 107.2l.1 .4 .2-.1z"/>
<path d="M201.3 107.2l.3 .3 .1-.2zM201.3 107.2l.4-.1v.2zM201.6 106.9l-.3 .3 .4-.1z"/>
<path d="M201.4 106.8l-.1 .4 .3-.3zM201.2 106.8h.2l-.1 .4zM201 107l.3 .2-.1-.4z"/>
<path d="M199 146.5l.2 .2 .2-.3zM199.4 146.4l-.1 .4-.1-.1zM199.4 146.4l-.1 .4 .2-.1z"/>
<path d="M199.1 146.1l.3 .3-.1-.4zM199.1 146.1l.3 .3-.4-.1zM199 146.3v.2l.4-.1z"/>
<path d="M199.4 146.4l.1 .3 .2-.1zM199.4 146.4l.4 .1-.1 .1zM199.4 146.4l.4 .1v-.3z"/>
<path d="M199.4 146.4l.4-.2-.2-.1zM199.5 146l.1 .1-.2 .3zM199.3 146l.1 .4 .1-.4z"/>
</g>
<!-- layer: TOS_M1 -->
<path d="M217.6 40.2v19.7h23.4M219.1 40.9h8.1M228.7 40.2v13.8h12.3M240.3 55.5v2.9M217.6 84.6v19.8h23.4M219.1 85.4h8.1M228.7 84.6v13.9h12.3M240.3 99.9v3M217.6 123.4v19.8h23.4M219.1 124.1h8.1M228.7 123.4v13.8h12.3M240.3 138.7v3" fill="none" stroke="#000" stroke-width=".21"/>
<text font-size="8.6" x="36.5" y="28.7">《枠 ロット№ラベル貼付要領》</text>
<g font-size="6.5">
<text x="38.6" y="45.9">《両開き窓》</text>
<text x="38.6" y="92.2">《突出し窓》</text>
<text x="38.6" y="132.9">《ランマ用窓》</text>
<text x="35.2" y="174.5">注）１．部品番号は最終枝番を使用の事。</text>
<text x="40.2" y="182.7">2．ラベルの向きは図の向きと合わせる事。</text>
<text x="248.7" y="204.5">H094U10004</text>
</g>
<text font-size="6.2" x="212" y="197.6">三 角 法</text>
<g font-size="5.4">
<text x="220.3" y="40.5">15</text>
<text x="239.8" y="58.3" transform="rotate(-90 239.8 58.3)">8</text>
<text x="86" y="89.6">上用戸当り</text>
<text x="144.9" y="85.7">LAVS639</text>
<text x="220.3" y="84.9">15</text>
<text x="145" y="92.6">商品コードなしラベル</text>
<text x="239.8" y="102.8" transform="rotate(-90 239.8 102.8)">8</text>
<text x="220.3" y="123.7">15</text>
<text x="239.8" y="141.5" transform="rotate(-90 239.8 141.5)">8</text>
</g>
<g font-size="5.3">
<text x="203.9" y="183.8">番号</text>
<text x="214.1" y="183.8">名 称</text>
<text x="233.5" y="183.8">員数</text>
<text x="242.4" y="183.8">材質・規格</text>
<text x="264.2" y="183.8">部品図番</text>
<text x="280.5" y="183.8">備 考</text>
<text x="203.2" y="191.6">度</text>
<text x="203.2" y="188">尺</text>
<text x="217.7" y="191.6">付</text>
<text x="234.6" y="191.6">認</text>
<text x="234.6" y="188">承</text>
<text x="246.9" y="188">検</text>
<text x="247.3" y="191.6">図</text>
<text x="268.1" y="191.6">計</text>
<text x="268.1" y="188">設</text>
<text x="280.1" y="188">製</text>
<text x="280.5" y="191.6">図</text>
<text x="179.2" y="194.4">設指</text>
<text x="203.6" y="195.4">角</text>
<text x="234.6" y="195.4">名</text>
<text x="203.2" y="199">法</text>
<text x="234.6" y="199">称</text>
<text x="149.2" y="205.7">記 号</text>
<text x="159.8" y="205.7">年月日</text>
<text x="170.4" y="205.7">担 当</text>
<text x="182.4" y="205.7">変 更 理 由</text>
<text x="234.6" y="206.4">番</text>
</g>
<g font-size="4.9">
<text x="179.2" y="188.7">設指</text>
<text x="179.2" y="199.7">設指</text>
<text x="86.4" y="206">上</text>
</g>
<text font-size="4.3" x="240.2" y="197.9">枠 ロットNo.ラベル 貼付要領図</text>
<g font-size="3.4">
<text x="161.6" y="198.9">17/01/13</text>
<text x="171.6" y="199">三日月裕美</text>
<text x="185.4" y="199">TJ-0069 新規出図</text>
</g>
<g font-size="3.2">
<text x="202.8" y="64.8">ラベル</text>
<text x="202.8" y="109.2">ラベル</text>
<text x="202.8" y="148">ラベル</text>
<text x="224" y="188.6">16/12/15</text>
<text x="240.2" y="194.2">H094 １７ラシッサ 室内用窓 一般窓</text>
</g>
<g font-size="2.7">
<text x="240.5" y="188.4">黒石</text>
<text x="248.1" y="208.8">承認日：2017/01/13</text>
</g>
<g font-size="1.8">
<text x="251.8" y="188.2">梶原邦彦</text>
<text x="260.7" y="188.2">加地謙一</text>
</g>
<g font-size="1.6">
<text x="273.2" y="187.1">三日月裕</text>
<text x="275.7" y="189.1">美</text>
<text x="285.3" y="187.1">三日月裕</text>
<text x="287.7" y="189.1">美</text>
</g>
</svg>
